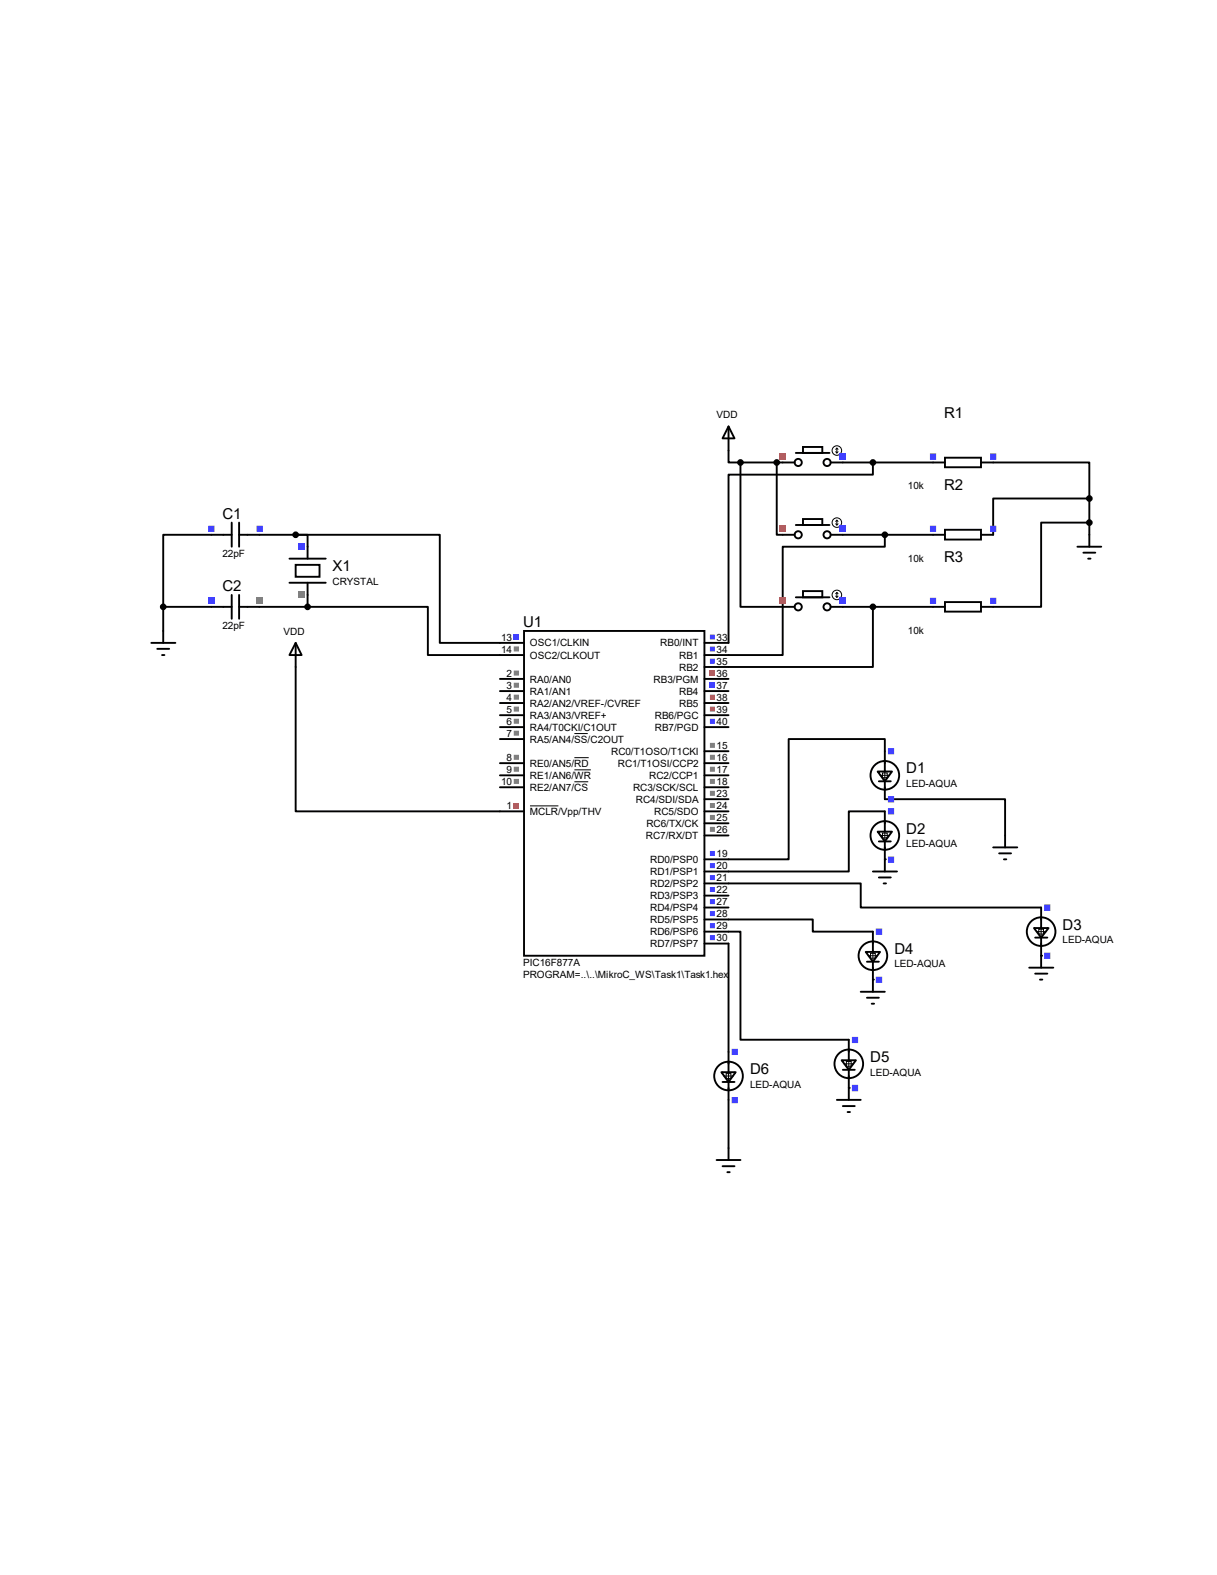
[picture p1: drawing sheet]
<svg xmlns="http://www.w3.org/2000/svg" width="216mm" height="279mm" viewBox="0 0 216 279" stroke-linecap="round" stroke-linejoin="round" font-family="sans-serif">
<g fill="none" stroke="#000" stroke-width=".34">
<path d="M129.2 79.9v2.1h2.2M37.5 94.9h-8.5v12.8M46 94.9h6.5M52.5 94.9h2.1v2.1M52.5 94.9h25.5v19.1h15M131.4 82v25.7h7.5M131.4 82h7.5M137.8 82v12.9h1.1M149.5 94.9h16M149.5 82h16M154.9 82v2.2h-25.7v29.8h-4.2M157 94.9v2.1h-18.1v19.2h-13.9"/>
<path d="M176.2 82h17.1v6.4M193.3 88.4h-17.1v6.5M193.3 92.7h-8.6v15h-8.5M193.3 88.4v6.5M29 107.7h8.5M29 107.7v4.2M46 107.7h8.6M52.5 114l1 2.2h-2.1zM52.5 114v29.9h40.5M54.6 107.7h21.3v8.5h17.1M54.6 105.5v2.2M93 111.9h32v57.6h-32z"/>
<path d="M149.5 107.7h16M154.9 107.7v10.6h-29.9M88.7 120.4h4.3M88.7 122.6h4.3M88.7 124.7h4.3M88.7 129h4.3M88.7 131.1h4.3M88.7 135.4h4.3M88.7 137.5h4.3M88.7 139.7h4.3M88.7 126.9h4.3M125 120.4h4.2"/>
<path d="M125 122.6h4.2M125 124.7h4.2M125 129h4.2M125 135.4h4.2M125 137.5h4.2M125 139.7h4.2M125 126.9h4.2M125 133.3h4.2M157 133.3v-2.2h-17.1v21.3h-14.9M125 156.7h27.7v4.3h32M125 158.9h4.2M125 148.2h4.2"/>
<path d="M125 146h4.2M125 143.9h4.2M125 141.8h4.2M157 141.8h21.3v8.5M157 143.9h-6.4v10.7h-25.6M176.2 150.3h4.3M177.2 151.4h2.2M178.1 152.4h.4M125 163.1h19.2v2.2h10.7M125 165.3h6.4v19.1h19.2M125 167.4h4.2v19.2M125 161h4.2"/>
<path d="M129.2 195.1v8.6"/>
</g>
<g fill="#000">
<circle cx="157" cy="152.4" r=".17"/>
<circle cx="154.9" cy="173.8" r=".17"/>
<circle cx="184.7" cy="169.5" r=".17"/>
<circle cx="150.6" cy="193" r=".17"/>
</g>
<path d="M101.9 130.1h2.4M101.9 134.4h2.5M101.9 136.6h2.9M101.9 138.7h2.5M94 143h5.1" fill="none" stroke="#000" stroke-width=".18"/>
<path d="M91.1 119h1v.8h-1zM91.1 121.1h1v.9h-1zM91.1 123.2h1v.9h-1zM91.1 127.5h1v.9h-1zM91.1 129.6h1v.9h-1zM91.1 133.9h1v.9h-1zM91.1 136h1v.9h-1zM91.1 138.2h1v.9h-1z" fill-rule="evenodd" fill="#808080"/>
<path d="M91.1 112.6h1v.9h-1z" fill="#4040ff"/>
<path d="M91.1 114.7h1v.9h-1zM125.9 133.9h.9v.9h-.9zM125.9 136h.9v.9h-.9zM125.9 138.2h.9v.9h-.9z" fill-rule="evenodd" fill="#808080"/>
<path d="M125.9 151h.9v.8h-.9zM125.9 153.1h.9v.9h-.9zM125.9 127.5h.9v.9h-.9z" fill-rule="evenodd" fill="#4040ff"/>
<path d="M125.9 125.3h.9v.9h-.9zM125.9 123.2h.9v.9h-.9z" fill-rule="evenodd" fill="#ff4040"/>
<path d="M125.9 121.1h.9v.9h-.9z" fill="#4040ff"/>
<path d="M125.9 119h.9v.8h-.9z" fill="#ff4040"/>
<path d="M125.9 116.8h.9v.9h-.9zM125.9 114.7h.9v.9h-.9zM125.9 112.6h.9v.9h-.9zM125.9 165.9h.9v.9h-.9zM125.9 163.8h.9v.9h-.9zM125.9 161.6h.9v.9h-.9zM125.9 159.5h.9v.9h-.9zM125.9 157.4h.9v.8h-.9zM125.9 155.2h.9v.9h-.9z" fill-rule="evenodd" fill="#4040ff"/>
<path d="M125.9 146.7h.9v.9h-.9zM125.9 144.6h.9v.9h-.9zM125.9 142.5h.9v.8h-.9zM125.9 140.3h.9v.9h-.9zM91.1 125.3h1v.9h-1zM125.9 131.8h.9v.9h-.9z" fill-rule="evenodd" fill="#808080"/>
<path d="M91.1 142.5h1v.8h-1z" fill="#ff4040"/>
<g fill="none" stroke="#000" stroke-width=".34">
<path d="M155.7 136.9h2.5l-1.2 1.7zM155.9 138.6h2.1M157 133.3v3.6M157 138.6v3.2"/>
<circle cx="157" cy="137.5" r="2.54"/>
</g>
<path d="M156.1 137.5h1.7M156.5 137.1h.9v.9h-.9zM157 136.7v1.7" fill="none" stroke="#000" stroke-width=".18"/>
<path d="M157.5 132.7h1.1v1.1h-1.1zM157.5 141.3h1.1v1.1h-1.1z" fill-rule="evenodd" fill="#4040ff"/>
<path d="M37.5 94.9h3.6M41.1 92.7v4.3M42.4 92.7v4.3M42.4 94.9h3.6" fill="none" stroke="#000" stroke-width=".34"/>
<path d="M45.5 93.3h1.1v1.1h-1.1zM37 93.3h1.1v1.1h-1.1z" fill-rule="evenodd" fill="#4040ff"/>
<path d="M37.5 107.7h3.6M41.1 105.5v4.3M42.4 105.5v4.3M42.4 107.7h3.6" fill="none" stroke="#000" stroke-width=".34"/>
<path d="M45.5 106h1.1v1.1h-1.1z" fill="#808080"/>
<path d="M37 106h1.1v1.1h-1.1z" fill="#4040ff"/>
<path d="M51.4 99.1h6.4M54.6 97v2.1M51.4 103.4h6.4M52.5 100.2h4.2v2.1h-4.2zM54.6 103.4v2.1" fill="none" stroke="#000" stroke-width=".34"/>
<path d="M53 96.4h1.1v1.2h-1.1z" fill="#4040ff"/>
<path d="M53 105h1.1v1.1h-1.1z" fill="#808080"/>
<g fill="#000" stroke="#000" stroke-width=".34">
<circle cx="52.5" cy="94.9" r=".42"/>
<circle cx="54.6" cy="107.7" r=".42"/>
</g>
<path d="M165.5 82h2.1M167.6 81.2h6.4v1.7h-6.4zM174 82h2.2" fill="none" stroke="#000" stroke-width=".34"/>
<path d="M165 80.4h1.1v1.2h-1.1zM175.6 80.4h1.1v1.2h-1.1z" fill-rule="evenodd" fill="#4040ff"/>
<g fill="none" stroke="#000" stroke-width=".34">
<path d="M129.2 75.6l1.1 2.2h-2.1zM129.2 75.6v4.3M142.5 79.3h3.4v1h-3.4zM138.9 82h2.1M141.2 80.3h6M147.4 82h2.1M26.8 114h4.3M27.9 115.1h2.1M28.7 116.2h.5M29 111.9v2.1"/>
<circle cx="141.6" cy="82" r=".64"/>
<circle cx="146.7" cy="82" r=".64"/>
</g>
<circle cx="29" cy="107.7" r=".42" fill="#000" stroke="#000" stroke-width=".34"/>
<g fill="none" stroke="#000" stroke-width=".18">
<path d="M148.5 79.5v.8M148.5 79.5l-.2 .2M148.5 79.5l.2 .2M148.3 80.1l.2 .2M148.7 80.1l-.2 .2"/>
<circle cx="148.5" cy="79.9" r=".85"/>
</g>
<path d="M138.3 80.4h1.1v1.2h-1.1z" fill="#ff4040"/>
<path d="M149 80.4h1.1v1.2h-1.1z" fill="#4040ff"/>
<path d="M165.5 94.9h2.1M167.6 94h6.4v1.7h-6.4zM174 94.9h2.2M191.1 97h4.3M192.2 98h2.1M193 99.1h.5M193.3 94.9v2.1" fill="none" stroke="#000" stroke-width=".34"/>
<path d="M165 93.3h1.1v1.1h-1.1zM175.6 93.3h1.1v1.1h-1.1z" fill-rule="evenodd" fill="#4040ff"/>
<g fill="none" stroke="#000" stroke-width=".34">
<path d="M138.9 94.9h2.1M141.2 93.1h6M142.5 92.1h3.4v1h-3.4zM147.4 94.9h2.1"/>
<circle cx="141.6" cy="94.9" r=".64"/>
<circle cx="146.7" cy="94.9" r=".64"/>
</g>
<g fill="none" stroke="#000" stroke-width=".18">
<path d="M148.3 92.9l.2 .2M148.5 92.3v.8M148.5 92.3l-.2 .2M148.5 92.3l.2 .2M148.7 92.9l-.2 .2"/>
<circle cx="148.5" cy="92.7" r=".85"/>
</g>
<path d="M138.3 93.3h1.1v1.1h-1.1z" fill="#ff4040"/>
<path d="M149 93.3h1.1v1.1h-1.1z" fill="#4040ff"/>
<path d="M165.5 107.7h2.1M167.6 106.8h6.4v1.7h-6.4zM174 107.7h2.2" fill="none" stroke="#000" stroke-width=".34"/>
<path d="M165 106h1.1v1.1h-1.1zM175.6 106h1.1v1.1h-1.1z" fill-rule="evenodd" fill="#4040ff"/>
<g fill="none" stroke="#000" stroke-width=".34">
<path d="M138.9 107.7h2.1M141.2 106h6M142.5 104.9h3.4v1.1h-3.4zM147.4 107.7h2.1"/>
<circle cx="141.6" cy="107.7" r=".64"/>
<circle cx="146.7" cy="107.7" r=".64"/>
</g>
<g fill="none" stroke="#000" stroke-width=".18">
<path d="M148.3 105.7l.2 .3M148.5 105.1v.9M148.5 105.1l-.2 .2M148.5 105.1l.2 .2M148.7 105.7l-.2 .3"/>
<circle cx="148.5" cy="105.5" r=".85"/>
</g>
<path d="M138.3 106h1.1v1.1h-1.1z" fill="#ff4040"/>
<path d="M149 106h1.1v1.1h-1.1z" fill="#4040ff"/>
<g fill="#000" stroke="#000" stroke-width=".34">
<circle cx="131.4" cy="82" r=".42"/>
<circle cx="137.8" cy="82" r=".42"/>
<circle cx="154.9" cy="82" r=".42"/>
<circle cx="157" cy="94.9" r=".42"/>
<circle cx="193.3" cy="92.7" r=".42"/>
<circle cx="193.3" cy="88.4" r=".42"/>
<circle cx="154.9" cy="107.7" r=".42"/>
</g>
<g fill="none" stroke="#000" stroke-width=".34">
<path d="M128 190.2h2.5l-1.3 1.7zM128.2 191.9h2.1M129.2 186.6v3.6M129.2 191.9v3.2"/>
<circle cx="129.2" cy="190.9" r="2.54"/>
</g>
<path d="M128.4 190.9h1.7M128.8 190.5h.9v.8h-.9zM129.2 190v1.7" fill="none" stroke="#000" stroke-width=".18"/>
<path d="M129.8 186.1h1.1v1.1h-1.1zM129.8 194.6h1.1v1.1h-1.1z" fill-rule="evenodd" fill="#4040ff"/>
<g fill="none" stroke="#000" stroke-width=".34">
<path d="M154.9 154.6h4.2M155.7 147.5h2.5l-1.2 1.8zM155.9 155.7h2.1M155.9 149.3h2.1M156.8 156.7h.4M157 143.9v3.6M157 149.3v5.3"/>
<circle cx="157" cy="148.2" r="2.54"/>
</g>
<path d="M156.1 148.2h1.7M156.5 147.8h.9v.8h-.9zM157 147.3v1.8" fill="none" stroke="#000" stroke-width=".18"/>
<path d="M157.5 143.4h1.1v1.1h-1.1zM157.5 151.9h1.1v1.1h-1.1z" fill-rule="evenodd" fill="#4040ff"/>
<g fill="none" stroke="#000" stroke-width=".34">
<path d="M182.6 171.7h4.3M183.4 164.6h2.6l-1.3 1.7zM183.6 172.7h2.2M183.6 166.3h2.2M184.5 173.8h.4M184.7 161v3.6M184.7 166.3v5.4"/>
<circle cx="184.7" cy="165.3" r="2.54"/>
</g>
<path d="M183.9 165.3h1.7M184.3 164.8h.8v.9h-.8zM184.7 164.4v1.7" fill="none" stroke="#000" stroke-width=".18"/>
<path d="M185.3 160.4h1.1v1.2h-1.1zM185.3 169h1.1v1.1h-1.1z" fill-rule="evenodd" fill="#4040ff"/>
<g fill="none" stroke="#000" stroke-width=".34">
<path d="M152.7 175.9h4.3M153.6 168.9h2.5l-1.2 1.7zM153.8 177h2.1M153.8 170.6h2.1M154.6 178.1h.5M154.9 165.3v3.6M154.9 170.6v5.3"/>
<circle cx="154.9" cy="169.5" r="2.54"/>
</g>
<path d="M154 169.5h1.7M154.4 169.1h.9v.9h-.9zM154.9 168.7v1.7" fill="none" stroke="#000" stroke-width=".18"/>
<path d="M155.4 164.7h1.1v1.1h-1.1zM155.4 173.3h1.1v1.1h-1.1z" fill-rule="evenodd" fill="#4040ff"/>
<g fill="none" stroke="#000" stroke-width=".34">
<path d="M148.5 195.1h4.2M149.3 188.1h2.5l-1.2 1.7zM149.5 196.2h2.1M149.5 189.8h2.1M150.4 197.3h.4M150.6 184.4v3.7M150.6 189.8v5.3"/>
<circle cx="150.6" cy="188.7" r="2.54"/>
</g>
<path d="M149.7 188.7h1.7M150.2 188.3h.8v.8h-.8zM150.6 187.9v1.7" fill="none" stroke="#000" stroke-width=".18"/>
<path d="M151.1 183.9h1.1v1.1h-1.1zM151.1 192.4h1.1v1.2h-1.1z" fill-rule="evenodd" fill="#4040ff"/>
<path d="M127.1 205.8h4.3M128.2 206.9h2.1M129 207.9h.5M129.2 203.7v2.1" fill="none" stroke="#000" stroke-width=".34"/>
<g font-size="2.7">
<text x="167.5" y="74.1">R1</text>
<text x="167.5" y="86.9">R2</text>
<text x="39.5" y="92">C1</text>
<text x="59" y="101.3">X1</text>
<text x="167.5" y="99.7">R3</text>
<text x="39.5" y="104.8">C2</text>
<text x="92.8" y="111.2">U1</text>
<text x="160.8" y="137.2">D1</text>
<text x="160.8" y="147.9">D2</text>
<text x="188.5" y="164.9">D3</text>
<text x="158.7" y="169.2">D4</text>
<text x="133.1" y="190.5">D6</text>
<text x="154.4" y="188.4">D5</text>
</g>
<g font-size="1.8">
<text x="127.1" y="74.2">VDD</text>
<text x="161.1" y="86.8">10k</text>
<text x="39.5" y="98.8">22pF</text>
<text x="161.1" y="99.6">10k</text>
<text x="59" y="103.8">CRYSTAL</text>
<text x="39.5" y="111.5">22pF</text>
<text x="50.3" y="112.6">VDD</text>
<text x="88.9" y="113.7">13</text>
<text x="127.1" y="113.7">33</text>
<text x="161.1" y="112.4">10k</text>
<text x="88.9" y="115.8">14</text>
<text x="94" y="114.7">OSC1/CLKIN</text>
<text x="94" y="116.8">OSC2/CLKOUT</text>
<text x="117.1" y="114.7">RB0/INT</text>
<text x="120.5" y="119">RB2</text>
<text x="120.5" y="116.8">RB1</text>
<text x="127.1" y="117.9">35</text>
<text x="127.1" y="115.8">34</text>
<text x="89.9" y="120.1">2</text>
<text x="89.9" y="122.2">3</text>
<text x="89.9" y="124.3">4</text>
<text x="94" y="121.1">RA0/AN0</text>
<text x="94" y="123.2">RA1/AN1</text>
<text x="94" y="125.3">RA2/AN2/VREF-/CVREF</text>
<text x="116" y="121.1">RB3/PGM</text>
<text x="120.5" y="125.3">RB5</text>
<text x="120.5" y="123.2">RB4</text>
<text x="127.1" y="124.3">38</text>
<text x="127.1" y="122.2">37</text>
<text x="127.1" y="120.1">36</text>
<text x="89.9" y="128.6">6</text>
<text x="89.9" y="130.7">7</text>
<text x="89.9" y="126.5">5</text>
<text x="94" y="129.6">RA4/T0CKI/C1OUT</text>
<text x="94" y="131.7">RA5/AN4/SS/C2OUT</text>
<text x="94" y="127.5">RA3/AN3/VREF+</text>
<text x="116.2" y="129.6">RB7/PGD</text>
<text x="116.2" y="127.5">RB6/PGC</text>
<text x="127.1" y="128.6">40</text>
<text x="127.1" y="126.5">39</text>
<text x="89.9" y="135">8</text>
<text x="89.9" y="137.2">9</text>
<text x="94" y="136">RE0/AN5/RD</text>
<text x="108.4" y="133.9">RC0/T1OSO/T1CKI</text>
<text x="109.6" y="136">RC1/T1OSI/CCP2</text>
<text x="127.1" y="135">16</text>
<text x="127.1" y="137.2">17</text>
<text x="127.1" y="132.9">15</text>
<text x="88.9" y="139.3">10</text>
<text x="89.9" y="143.6">1</text>
<text x="94" y="138.2">RE1/AN6/WR</text>
<text x="94" y="140.3">RE2/AN7/CS</text>
<text x="112.3" y="140.3">RC3/SCK/SCL</text>
<text x="112.8" y="142.4">RC4/SDI/SDA</text>
<text x="115.2" y="138.2">RC2/CCP1</text>
<text x="127.1" y="139.3">18</text>
<text x="127.1" y="143.6">24</text>
<text x="127.1" y="141.4">23</text>
<text x="160.8" y="139.6">LED-AQUA</text>
<text x="94" y="144.6">MCLR/Vpp/THV</text>
<text x="114.6" y="148.8">RC7/RX/DT</text>
<text x="114.7" y="146.7">RC6/TX/CK</text>
<text x="116.1" y="144.6">RC5/SDO</text>
<text x="127.1" y="147.8">26</text>
<text x="127.1" y="145.7">25</text>
<text x="115.4" y="153.1">RD0/PSP0</text>
<text x="115.4" y="155.2">RD1/PSP1</text>
<text x="127.1" y="152.1">19</text>
<text x="127.1" y="154.2">20</text>
<text x="160.8" y="150.3">LED-AQUA</text>
<text x="115.4" y="161.6">RD4/PSP4</text>
<text x="115.4" y="159.5">RD3/PSP3</text>
<text x="115.4" y="157.4">RD2/PSP2</text>
<text x="127.1" y="160.6">27</text>
<text x="127.1" y="158.5">22</text>
<text x="127.1" y="156.3">21</text>
<text x="115.4" y="165.9">RD6/PSP6</text>
<text x="115.4" y="163.7">RD5/PSP5</text>
<text x="127.1" y="167">30</text>
<text x="127.1" y="164.9">29</text>
<text x="127.1" y="162.7">28</text>
<text x="188.5" y="167.3">LED-AQUA</text>
<text x="92.8" y="171.3">PIC16F877A</text>
<text x="92.8" y="173.4">PROGRAM=..\..\MikroC_WS\Task1\Task1.hex</text>
<text x="115.4" y="168">RD7/PSP7</text>
<text x="158.7" y="171.6">LED-AQUA</text>
<text x="154.4" y="190.8">LED-AQUA</text>
<text x="133.1" y="193">LED-AQUA</text>
</g>
</svg>
